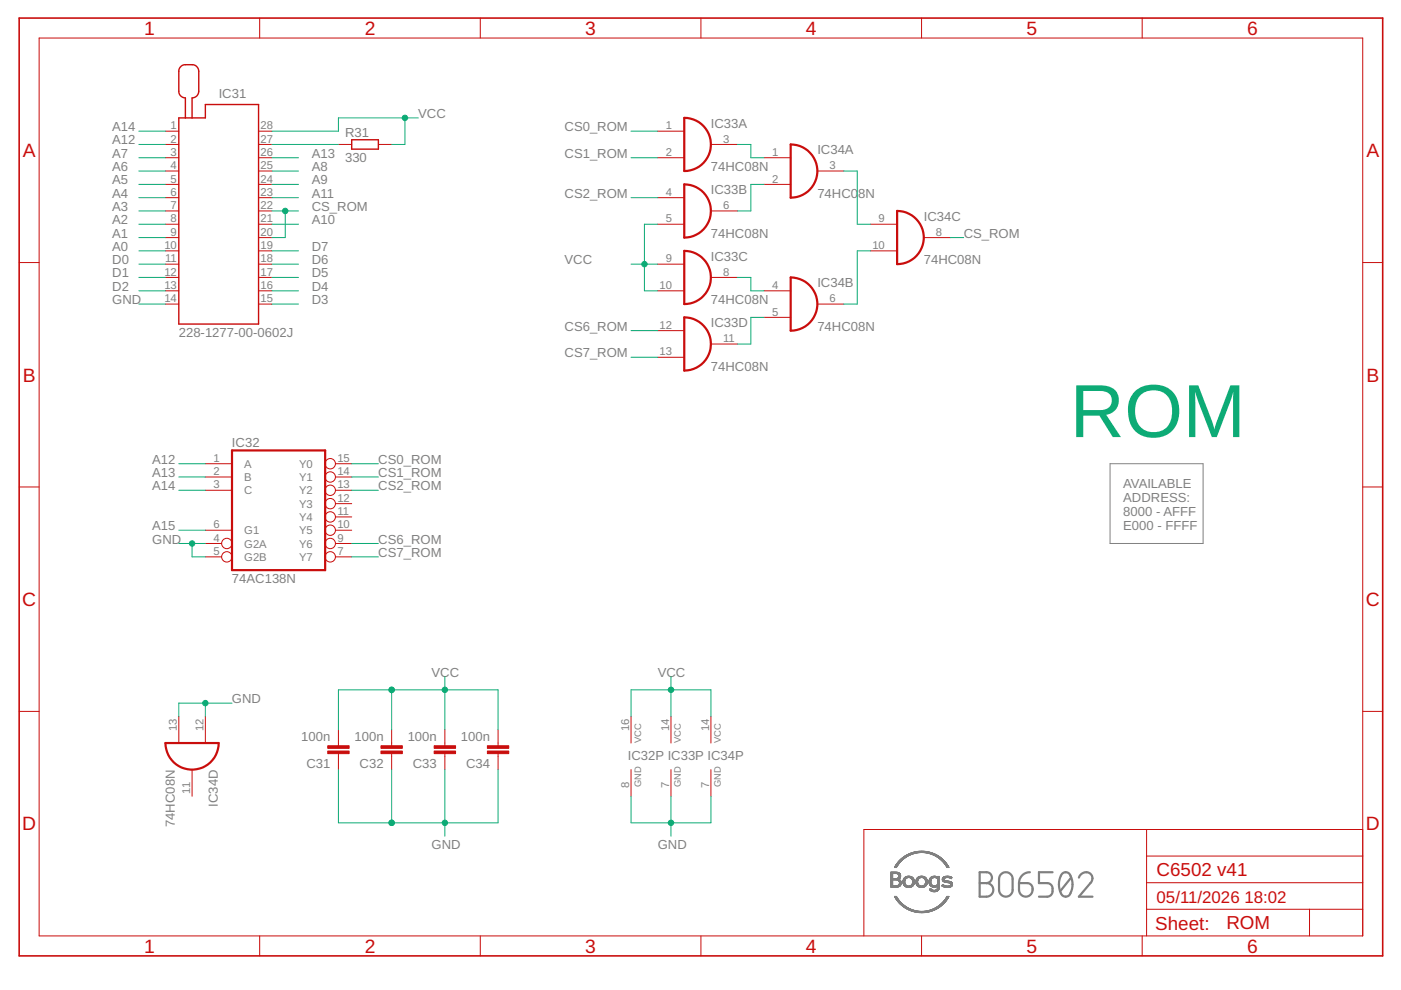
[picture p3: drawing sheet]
<svg xmlns="http://www.w3.org/2000/svg" width="297mm" height="210mm" viewBox="0 0 297 210" stroke-linecap="round" stroke-linejoin="round" font-family="sans-serif">
<g fill="none" stroke="#808080" stroke-width=".21">
<path d="M235.4 98.3h19.7v16.9h-19.7zM188.9 188.1h1.2M188.9 187.8h.4M188.9 187.7h.4M188.9 187.6h.4M188.9 187.5h.4M188.9 187.4h.4M188.9 187.3h.4M188.9 187.2h.4M188.9 187.1h.4M188.9 187h.4M188.9 186.9h.4"/>
<path d="M188.9 186.8h.4M188.9 186.7h.4M188.9 186.6h.4M188.9 186.6h1.9M188.9 186.5h1.8M188.9 186.5h1.7M188.9 186.2h.4M188.9 186.1h.4M188.9 186h.4M188.9 185.9h.4M188.9 185.8h.4M188.9 185.7h.4"/>
<path d="M188.9 185.6h.4M188.9 185.5h.4M188.9 185.4h.4M188.9 185.3h.4M188.9 185.2h.4M188.9 185.1l1.9 .1M188.9 185.1h1.8M188.9 185l1.7 .1M188.9 185h1.6M188.9 184.9l1.5 .1M189.7 190.1h.4M189.7 183.9h.4"/>
<path d="M189.7 190.2h.4M189.7 183.8h.4M189.7 190.2h.5M189.8 190.3h.4M189.8 190.4h.5M189.9 190.4l.4 .1M189.9 190.5h.4M189.9 183.5h.4M189.9 190.5h.5M190 190.6h.4M190 183.4h.4M190 190.6l.4 .1"/>
<path d="M190 187.8h.9M190 190.7h.5M190.1 190.8h.4M190.1 190.8h.5M190.1 183.9h-.4M190.1 190.9h.5M190.1 185.2l.7 .1M190.1 183.8h-.4M190.2 190.9h.4M190.2 183.7h-.4M190.2 183.1h.4M190.2 186.6h.7"/>
<path d="M190.2 191h.5M190.2 183.6l-.4 .1M190.2 183.6h-.4M190.3 191l.4 .1M190.3 183h.4M190.3 183.5l-.5 .1M190.3 191.1h.5M190.3 185.3h.6M190.4 191.1h.4M190.4 183.4l-.5 .1M190.4 191.2h.5M190.4 185.3l.5 .1"/>
<path d="M190.4 186.7h.5M190.4 191.2l.5 .1M190.4 183.3h-.4M190.5 183.3h-.5M190.5 191.3h.5M190.5 188l-1.6 .1M190.5 186.7h.4M190.5 185.4h.4M190.5 186.1h.4M190.5 191.3l.5 .1M190.5 185.4l.4 .1M190.5 183.2l-.4 .1"/>
<path d="M190.5 182.7h.5M190.5 186.4h-1.6M190.5 185.5h.4M190.5 183.2h-.4M190.6 186.8h.4M190.6 185.9h.3M190.6 185.5h.3M190.6 191.4h.5M190.6 188h-1.7M190.6 185.6h.3M190.6 183.1h-.5M190.6 191.4l.5 .1"/>
<path d="M190.6 186.8l.4 .1M190.6 185.8h.3M190.6 185.7h.3M190.6 186.4h-1.7M190.6 187.5h.4M190.6 186.9h.4M190.7 187.4h.4M190.7 191.5h.5M190.7 187.9l-1.8 .1M190.7 187.3h.4M190.7 187h.4M190.7 183h-.5"/>
<path d="M190.7 187.2h.4M190.7 187.1h.4M190.7 186.3h-1.8M190.7 191.5l.5 .1M190.8 187.9h-1.9M190.8 186.2l-.9 .1M190.8 182.9h-.5M190.8 191.6h.5M190.8 185.2h-1.9M190.8 182.9h-.4M190.8 191.6l.6 .1M190.8 186.2h-.6"/>
<path d="M190.8 187.8l-1.9 .1M190.9 186.1l-.5 .1M190.9 182.8h-.5M190.9 186.1h-.5M190.9 191.7h.5M190.9 187.7l-.6 .1M190.9 186h-.4M190.9 191.7l.6 .1M190.9 182.7h-.4M191 187.7h-.6M191 187.6h-.5M191 191.8h.5"/>
<path d="M191 187.6h-.4M191 187.5h-.4M191.1 191.9h.5M191.1 187.3h-.4M191.1 182.6h-.5M191.1 191.9h.6M191.1 182.5l-.5 .1M191.2 182.5h-.6M191.2 192h.5M191.2 182.4l-.5 .1M191.3 192h.5M191.3 182.4h-.5"/>
<path d="M191.3 192.1h.6M191.3 182.3l-.5 .1M191.4 192.1l.6 .1M191.4 182.3h-.5M191.4 192.2h.7M191.5 187.1h.3M191.5 187h.3M191.5 186.9h.3M191.5 186.8h.3M191.5 182.2h-.6M191.5 187.2l.4 .1M191.5 187.2h.3"/>
<path d="M191.5 186.7h.3M191.5 187.3h.4M191.5 187.4h.4M191.5 186.6h.4M191.5 192.2l.6 .1M191.5 187.5h.5M191.5 186.5h.4M191.5 182.2h-.5M191.6 187.5h.4M191.6 192.3h.6M191.6 187.6h.4M191.6 182.1h-.5"/>
<path d="M191.6 187.6h.5M191.6 187.7h.6M191.7 192.3l.6 .1M191.7 187.7l.5 .1M191.7 182h-.5M191.7 192.4h.7M191.7 187.8h.6M191.8 187.8h1.7M191.8 181.9l-.6 .1M191.8 192.4l.7 .1M191.8 186.1h1.7M191.9 187.9h1.6"/>
<path d="M191.9 186.7h-.4M191.9 181.9h-.6M191.9 186.6h-.4M191.9 186h1.5M191.9 192.5h.7M191.9 186.5h-.4M191.9 181.8l-.6 .1M192 192.6h.7M192 186.4h-.4M192 185.9h1.4M192 188h1.3M192 181.8h-.6"/>
<path d="M192 192.6h.8M192 185.9h1.3M192.1 188h1.2M192.1 186.3h-.5M192.1 181.7l-.6 .1M192.1 186.2l-.5 .1M192.2 192.7h.7M192.2 185.8h.9M192.2 181.7h-.6M192.2 186.2h-.5M192.2 188.1h.9M192.3 192.7h.7"/>
<path d="M192.3 181.6l-.7 .1M192.3 186.1l-.6 .1M192.3 185.8h.7M192.3 181.6h-.6M192.4 192.8h.7M192.4 188.2h.5M192.4 192.8h.9M192.5 181.5l-.7 .1M192.5 186.1h-.7M192.5 181.5h-.6M192.6 192.9h.8M192.6 181.4l-.7 .1"/>
<path d="M192.7 192.9l.9 .1M192.8 181.4h-.8M192.8 193h1M192.8 186.1h.7M192.9 193l1.1 .1M192.9 181.3h-.7M193 186.1l.6 .1M193 181.3h-.8M193.1 193.1h1.1M193.1 186.2h.6M193.1 181.2h-.7M193.2 193.1l1.4 .1"/>
<path d="M193.2 186.2l.5 .1M193.3 186.3h.4M193.3 187.6h.4M193.3 186.4h.4M193.3 181.1l-.9 .1M193.3 193.2h1.7M193.3 186.4h.5M193.4 187.5h.4M193.4 186.5h.4M193.4 181.1h-.8M193.4 187.9l-1.5 .1M193.4 187.3h.4"/>
<path d="M193.4 186.6h.4M193.5 193.2h3.9M193.5 180.8h3.9M193.5 187.2h.3M193.5 186.8h.4M193.5 186.7h.3M193.5 187.1h.4M193.5 187h.4M193.5 186.9h.4M193.6 187.8h-.6M193.6 181l-1 .1M193.6 187.7l-.5 .1"/>
<path d="M193.7 180.7h3.5M193.7 187.7h-.5M193.7 193.3h3.4M193.7 187.6h-.4M193.8 187.5h-.4M193.8 181h-1M193.8 187.4h-.4M193.8 187.3l-.4 .1M193.8 180.7h3.2M193.8 187.2l-.3 .1M193.9 193.3h3.1M193.9 187.1l-.4 .1"/>
<path d="M194 180.9l-1.1 .1M194.1 180.6h2.6M194.1 193.4h2.6M194.2 180.9h-1.2M194.2 187.2h.4M194.2 187.1h.4M194.2 187h.3M194.2 186.9h.3M194.2 186.8h.4M194.2 186.7h.4M194.2 187.4h.4M194.2 187.3l.4 .1"/>
<path d="M194.2 187.3h.4M194.2 186.6h.4M194.3 187.5h.4M194.3 186.5h.4M194.3 187.6h.5M194.4 187.6h.4M194.4 193.4h2.1M194.4 187.7h.5M194.4 180.6h2.1M194.4 187.7l.6 .1M194.5 187.8h.6M194.5 187.8h1.8"/>
<path d="M194.6 186.8h-.4M194.6 186.1h1.6M194.6 187.9h1.6M194.6 186.7l-.4 .1M194.6 180.8l-1.5 .1M194.6 186.6h-.4M194.6 186h1.6M194.7 186.5h-.4M194.7 185.9h1.4M194.7 188h1.4M194.7 186.4h-.4M194.8 186.4h-.5"/>
<path d="M194.8 188h1.2M194.8 185.9h1.2M194.8 180.5h1.2M194.8 186.3h-.4M194.9 186.2l-.5 .1M194.9 185.8h1M195 193.5h.9M195 188.1h.8M195 186.2h-.6M195 180.8h-1.7M195.1 186.1l-.6 .1M195.1 185.8h.7"/>
<path d="M195.1 188.2h.5M195.2 186.1h-.7M195.6 186.1h.7M195.7 186.1h.6M195.8 186.2h.6M195.9 180.8h1.6M195.9 186.2h.5M196 186.3h.4M196 186.4h.5M196.1 186.4h.4M196.1 187.5h.4M196.1 186.5h.4"/>
<path d="M196.2 187.4h.3M196.2 186.5h.3M196.2 186.6h.4M196.2 187.3h.4M196.2 186.7h.4M196.2 187.2h.4M196.2 187.1h.4M196.2 187h.4M196.2 186.9h.4M196.2 186.8h.4M196.3 187h.3M196.3 186.9h.3"/>
<path d="M196.3 180.8l1.4 .1M196.3 187.8h-.6M196.4 187.7l-.6 .1M196.4 187.7h-.5M196.4 187.6h-.4M196.5 187.6h-.5M196.5 187.5h-.4M196.6 187.4h-.4M196.6 187.3h-.4M196.7 180.9h1.1M196.9 180.9l1.1 .1M197 187h.3"/>
<path d="M197 186.9h.3M197 187.2l.4 .1M197 187.2h.4M197 187.1h.3M197 186.8h.3M197 186.6h.4M197 187.3l.4 .1M197 187.3h.4M197 187.4h.4M197 186.5h.4M197.1 188.6h.4M197.1 187.5h.4"/>
<path d="M197.1 186.5h.3M197.1 181h1M197.1 188.6l.5 .1M197.1 187.6h.4M197.1 188.7h.7M197.1 187.6h.5M197.1 188.5h.3M197.2 187.7h.5M197.2 188.7h1.7M197.2 187.7l.6 .1M197.2 188.4h.2M197.2 181l1 .1"/>
<path d="M197.3 187.8h.7M197.3 188.8h1.5M197.3 188.4h.1M197.3 187.8h1.9M197.3 186.1h1.9M197.4 186.7l-.4 .1M197.4 188.9h1.4M197.4 187.9h1.8M197.4 186.7h-.4M197.4 186h1.8M197.4 187.9h1.3M197.4 181.1h.9"/>
<path d="M197.5 185.9h1.2M197.5 189h1.1M197.5 186.4h-.4M197.5 193.2h-1.6M197.5 188h1.1M197.5 181.1l.9 .1M197.6 189h1M197.6 186.3h-.5M197.6 186.2l-.4 .1M197.6 188h.9M197.7 185.8h.9M197.7 193.1l-1.4 .1"/>
<path d="M197.7 186.2h-.5M197.7 181.2h.8M197.8 189.1h.6M197.8 193.1h-1.2M197.8 185.8h.6M197.8 186.1l-.5 .1M197.8 181.3h.8M197.9 188.1h.4M198 193l-1.2 .1M198 186.1h-.7M198 181.3h.7M198.1 193h-1"/>
<path d="M198.1 181.4h.7M198.2 192.9l-1 .1M198.2 181.4l.7 .1M198.2 187.8h1M198.3 192.9h-.9M198.3 186.1h.9M198.3 181.5h.7M198.4 181.5l.7 .1M198.4 192.8h-.9M198.4 187.8h.8M198.5 192.8h-.8M198.5 186.1h.7"/>
<path d="M198.5 181.6h.7M198.6 187.7h.6M198.6 186.2h.6M198.6 181.6l.6 .1M198.6 192.7h-.8M198.6 188.6h.5M198.7 192.7h-.8M198.7 187.6h.5M198.7 186.2h.5M198.7 181.7h.6M198.7 188.4h.4M198.7 186.3h.5"/>
<path d="M198.7 181.7l.7 .1M198.8 188.3h.3M198.8 188.3h.4M198.8 187.5h.4M198.8 192.6h-.8M198.8 188.2h.4M198.8 186.4h.4M198.8 188.1h.4M198.8 188h.4M198.8 187.9h.4M198.8 187.4h.4M198.8 187.3h.4"/>
<path d="M198.8 187.2h.4M198.8 187.1h.4M198.8 187h.4M198.8 186.9h.4M198.8 186.8h.4M198.8 186.7h.4M198.8 186.6h.4M198.8 186.5h.4M198.8 185.9h.4M198.8 185.8h.4M198.9 192.6h-.7M198.9 181.8h.5"/>
<path d="M198.9 188.8h-1.6M198.9 181.8l.6 .1M198.9 192.5h-.6M199 188.7h-.6M199 181.9h.6M199 192.4l-.6 .1M199 192h.6M199 188.6l-.5 .1M199.1 188.6h-.5M199.1 181.9l.5 .1M199.1 192.4h-.7M199.1 188.5h-.4"/>
<path d="M199.1 188.4h-.3M199.2 182h.5M199.2 192.3l-.6 .1M199.2 182.1h.5M199.3 192.3h-.7M199.3 182.1h.5M199.3 192.2l-.6 .1M199.3 182.2h.6M199.4 192.2h-.6M199.4 182.2h.5M199.5 182.3h.5M199.5 192.1l-.6 .1"/>
<path d="M199.5 192.1h-.6M199.5 182.3l.5 .1M199.6 191.6h.5M199.6 182.4h.5M199.6 182.4l.5 .1M199.7 192h-.6M199.7 182.5h.5M199.7 187.8h2.1M199.7 187.8h.7M199.7 191.9h-.5M199.7 187.8h.6M199.7 187.7h.5"/>
<path d="M199.7 182.5l.5 .1M199.8 191.9h-.6M199.8 187.9h2M199.8 187.6h.2M199.8 186.6h.5M199.8 186.6h.4M199.8 186.5h.4M199.8 186.5h.3M199.8 186.4h.3M199.8 186.3h.4M199.8 182.6h.5M199.8 191.8h-.5"/>
<path d="M199.8 187.5h.1M199.8 186.7l.9 .1M199.8 186.7h.6M199.9 182.6l.4 .1M199.9 187.9h1.8M199.9 186.8h1.1M199.9 182.7h.5M199.9 191.7l-.5 .1M199.9 186.8l1.5 .1M199.9 186.1h1.9M200 191.7h-.5M200 186h1.8"/>
<path d="M200 182.8h.4M200 188h1.7M200 186.9h1.5M200 182.8h.5M200 191.6l-.5 .1M200 186.9l1.6 .1M200 182.9h.5M200.1 185.9h1.6M200.1 188h1.5M200.1 182.9h.5M200.1 191.5l-.5 .1M200.1 185.9h1.5"/>
<path d="M200.1 183h.5M200.2 186.4h-.4M200.2 191.5h-.5M200.2 187h1.5M200.2 183h.4M200.2 186.2l-.4 .1M200.2 191.4l-.5 .1M200.2 183.1h.5M200.3 191.4h-.5M200.3 183.1l.4 .1M200.3 187l1.5 .1M200.3 185.8h1.2"/>
<path d="M200.3 183.2h.4M200.3 191.3l-.5 .1M200.3 190.8h.5M200.3 188.1h1.1M200.3 186.2h-.5M200.3 183.2l.5 .1M200.4 191.3h-.5M200.4 183.3h.4M200.4 191.2l-.5 .1M200.4 186.1l-.5 .1M200.4 185.8h.9M200.4 183.3h.5"/>
<path d="M200.4 191.2h-.4M200.5 183.4h.4M200.5 183.4l.4 .1M200.5 191.1l-.5 .1M200.5 191.1h-.4M200.5 183.5h.5M200.6 190.5h.4M200.6 188.2h.6M200.6 183.5l.4 .1M200.6 187.1h1.2M200.6 191l-.5 .1M200.6 183.6h.4"/>
<path d="M200.6 191h-.4M200.6 183.6l.5 .1M200.7 190.9h-.5M200.7 186.1h-.8M200.7 190.2h.4M200.7 183.7h.4M200.7 190.9h-.4M200.7 183.7l.4 .1M200.7 183.8h.4M200.7 190.8h-.4M200.8 183.9h.4M200.8 190.1h.4"/>
<path d="M200.8 190.7h-.4M200.8 187.1l1.1 .1M200.9 190.6l-.5 .1M200.9 190.6h-.5M200.9 190.5l-.4 .1M201 190.5h-.5M201 190.4h-.4M201.1 190.3l-.5 .1M201.1 190.3h-.4M201.1 186.1h.7M201.1 190.2h-.4M201.2 190.1h-.4"/>
<path d="M201.2 187.2h.7M201.3 186.1h.5M201.4 187.2l.5 .1M201.4 186.2h.4M201.5 187.3h.4M201.5 187.6h.4M201.5 187.3l.5 .1M201.6 187.5h.4M201.6 187.4h.4M201.6 186.2h.1M201.7 186.3h.1M201.9 187.8h-.6"/>
<path d="M201.9 187.7l-.5 .1M201.9 187.7h-.4M202 187.6h-.4"/>
</g>
<path d="M207.7 184.9h1.4a1.15 1.15 0 0 1 1.2 1.2 1.15 1.15 0 0 1-1.2 1.1 1.44 1.44 0 0 1 1.5 1.5 1.44 1.44 0 0 1-1.5 1.4h-1.4zM207.7 187.2h1.4M212.1 185.5a1.44 1.44 0 0 1 1.6-.5 1.44 1.44 0 0 1 1 1.4v2.3a1.44 1.44 0 0 1-1.4 1.4 1.44 1.44 0 0 1-1.5-1.4v-2.3zM216 187.2h1.8a1.44 1.44 0 0 1 1.1 1.6 1.44 1.44 0 0 1-1.5 1.3 1.44 1.44 0 0 1-1.4-1.4zM218.4 184.9a2.29 2.29 0 0 0-2.4 2.3M223.2 184.9h-2.9v2.3h1.7a1.47 1.47 0 0 1 1.2 1.5 1.47 1.47 0 0 1-1.2 1.4h-1.7M225.2 185.2a1.16 1.16 0 0 1 1.3-.2 1.16 1.16 0 0 1 .6 1.1 3.7 3.7 0 0 1-.6 3.9 1.21 1.21 0 0 1-1.8-1 4.1 4.1 0 0 1 .5-3.8zM227.1 186.1l-2.3 2.9M228.7 186.1a1.42 1.42 0 0 1 1.8-1.2 1.42 1.42 0 0 1 1 1.9l-2.8 3.3h2.9" fill="none" stroke="#808080" stroke-width=".47"/>
<g fill="none" stroke="#c90d0c" stroke-width=".21">
<path d="M8.3 8.1h280.6v190.3h-280.6zM55.1 3.8v4.3M101.8 3.8v4.3M148.6 3.8v4.3M195.4 3.8v4.3M242.2 3.8v4.3M35.1 30.6h2.8M35.1 27.8h2.8M35.1 33.4h2.8M35.1 39.1h2.8M35.1 36.3h2.8M54.8 30.6h2.9"/>
<path d="M54.8 27.8h2.9M54.8 33.4h2.9M54.8 39.1h2.9M54.8 36.3h2.9M71.8 30.6h2.8M80.2 30.6h2.8M139.4 27.8h5.7M139.4 33.4h5.7M150.7 30.6h5.7M162 33.4h5.6M162 39.1h5.6M173.3 36.3h5.6"/>
<path d="M4.1 55.7h4.2M35.1 41.9h2.8M35.1 47.5h2.8M35.1 44.7h2.8M35.1 56h2.8M35.1 58.8h2.8M35.1 53.2h2.8M35.1 50.4h2.8M54.8 41.9h2.9M54.8 47.5h2.9M54.8 44.7h2.9M54.8 56h2.9"/>
<path d="M54.8 58.8h2.9M54.8 53.2h2.9M54.8 50.4h2.9M139.4 41.9h5.7M139.4 47.5h5.7M139.4 56h5.7M150.7 44.7h5.7M150.7 58.8h5.7M184.6 47.5h5.6M184.6 53.2h5.6M195.9 50.4h5.6M288.9 55.7h4.3"/>
<path d="M35.1 61.7h2.8M35.1 64.5h2.8M54.8 61.7h2.9M54.8 64.5h2.9M139.4 61.7h5.7M139.4 70.1h5.7M139.4 75.8h5.7M150.7 72.9h5.7M162 61.7h5.6M162 67.3h5.6M173.3 64.5h5.6M43.5 98.3h5.7"/>
<path d="M71.1 98.3h3.5M4.1 103.3h4.2M43.5 101.1h5.7M43.5 103.9h5.7M43.5 115.2h3.5M43.5 118.1h3.5M43.5 112.4h5.7M71.1 101.1h3.5M71.1 103.9h3.5M71.1 115.2h3.5M71.1 118.1h3.5M71.1 112.4h3.5"/>
<path d="M71.1 109.6h3.5M71.1 106.8h3.5M288.9 103.3h4.3M4.1 150.8h4.2M37.9 151.9v5.6M43.5 151.9v5.6M71.8 154.7v3.4M71.8 159.8v3.4M83 154.7v3.4M83 159.8v3.4M94.3 154.7v3.4M94.3 159.8v3.4"/>
<path d="M105.6 154.7v3.4M105.6 159.8v3.4M133.8 151.9v5.6M142.3 151.9v5.6M150.7 151.9v5.6M288.9 150.8h4.3M40.7 163.2v5.6M133.8 163.2v5.6M142.3 163.2v5.6M150.7 163.2v5.6M243.1 175.9v22.5M288.9 175.9h-105.7v22.5"/>
<path d="M55.1 198.4v4.3M101.8 198.4v4.3M148.6 198.4v4.3M195.4 198.4v4.3M242.2 198.4v4.3M243.1 192.8h45.8M243.1 187.2h45.8M243.1 181.5h45.8M277.6 192.8v5.6"/>
<circle cx="70" cy="98.3" r="1.1"/>
<circle cx="48.1" cy="118.1" r="1.1"/>
<circle cx="48.1" cy="115.2" r="1.1"/>
<circle cx="70" cy="115.2" r="1.1"/>
<circle cx="70" cy="109.6" r="1.1"/>
<circle cx="70" cy="112.4" r="1.1"/>
<circle cx="70" cy="101.1" r="1.1"/>
<circle cx="70" cy="103.9" r="1.1"/>
<circle cx="70" cy="118.1" r="1.1"/>
<circle cx="70" cy="106.8" r="1.1"/>
</g>
<path d="M4.1 3.8h289.1v198.9h-289.1z" fill="none" stroke="#c90d0c" stroke-width=".34"/>
<g fill="#c90d0c" stroke="#c90d0c" stroke-width=".21">
<path d="M80.8 158.1h4.5v.6h-4.5z"/>
<path d="M80.8 159.2h4.5v.6h-4.5z"/>
<path d="M69.5 158.1h4.5v.6h-4.5z"/>
<path d="M69.5 159.2h4.5v.6h-4.5z"/>
<path d="M92.1 158.1h4.5v.6h-4.5z"/>
<path d="M92.1 159.2h4.5v.6h-4.5z"/>
<path d="M103.3 158.1h4.6v.6h-4.6z"/>
<path d="M103.3 159.2h4.6v.6h-4.6z"/>
</g>
<path d="M37.9 25h5.6v-2.8h11.3v46.5h-16.9zM39.3 25v-4.2l-.9-.4-.5-.7v-4.9l.5-.8a2.73 2.73 0 0 1 2.3-.3l.9 .3 .4 .5 .1 .6v4.6l-.5 .7-.9 .4v4.2M74.6 29.6h5.6v2h-5.6z" fill="none" stroke="#c90d0c" stroke-width=".3"/>
<path d="M145.1 25a5.6 5.6 0 0 1 5.6 5.6 5.6 5.6 0 0 1-5.6 5.7zM145.1 39.1a5.6 5.6 0 0 1 5.6 5.6 5.6 5.6 0 0 1-5.6 5.7zM167.6 30.6a5.6 5.6 0 0 1 5.7 5.7 5.6 5.6 0 0 1-5.7 5.6zM145.1 53.2a5.6 5.6 0 0 1 5.6 5.6 5.6 5.6 0 0 1-5.6 5.7zM167.6 58.8a5.6 5.6 0 0 1 5.7 5.7 5.6 5.6 0 0 1-5.7 5.6zM190.2 44.7a5.6 5.6 0 0 1 5.7 5.7 5.6 5.6 0 0 1-5.7 5.6zM145.1 67.3a5.6 5.6 0 0 1 5.6 5.6 5.6 5.6 0 0 1-5.6 5.7zM49.2 95.5h19.7v25.4h-19.7zM35.1 157.5h11.3a5.6 5.6 0 0 1-5.7 5.7 5.6 5.6 0 0 1-5.6-5.7z" fill="none" stroke="#c90d0c" stroke-width=".47"/>
<g fill="none" stroke="#0dab76" stroke-width=".21">
<path d="M29.4 27.8h5.7M29.4 33.4h5.7M29.4 30.6h5.7M29.4 39.1h5.7M29.4 36.3h5.7M57.7 33.4h5.6M57.7 30.6h14.1M57.7 39.1h5.6M57.7 36.3h5.6M85.9 25v5.6h-2.9M88.7 25h-16.9v2.8h-14.1M133.8 27.8h5.6"/>
<path d="M133.8 33.4h5.6M156.4 30.6h2.8v2.8h2.8M162 39.1h-2.8v5.6h-2.8M178.9 36.3h2.9v11.2h2.8M29.4 41.9h5.7M29.4 47.5h5.7M29.4 44.7h5.7M29.4 50.4h5.7M29.4 53.2h5.7M29.4 56h5.7M29.4 58.8h5.7M57.7 41.9h5.6"/>
<path d="M57.7 47.5h5.6M57.7 44.7h5.6M57.7 53.2h5.6M57.7 56h5.6M57.7 58.8h5.6M60.5 44.7v5.7h-2.8M133.8 41.9h5.6M133.8 56h5.6M139.4 47.5h-2.8v14.2h2.8M156.4 58.8h2.8v2.9h2.8M184.6 53.2h-2.8v11.3h-2.9M201.5 50.4h2.8"/>
<path d="M29.4 61.7h5.7M29.4 64.5h5.7M57.7 61.7h5.6M57.7 64.5h5.6M133.8 70.1h5.6M133.8 75.8h5.6M162 67.3h-2.8v5.6h-2.8M37.9 98.3h5.6M74.6 98.3h5.6M37.9 112.4h5.6M37.9 103.9h5.6M37.9 101.1h5.6"/>
<path d="M37.9 115.2h5.6M40.7 115.2v2.9h2.8M74.6 103.9h5.6M74.6 101.1h5.6M74.6 115.2h5.6M74.6 118.1h5.6M43.5 149.1v2.8M49.2 149.1h-11.3v2.8M71.8 154.7v-8.4h33.8v8.4M83 146.3v8.4M94.3 143.4v11.3M133.8 151.9v-5.6h16.9v5.6"/>
<path d="M142.3 143.4v8.5M71.8 163.2v11.3h33.8v-11.3M83 163.2v11.3M94.3 163.2v14.1M133.8 168.8v5.7h16.9v-5.7M142.3 168.8v8.5"/>
</g>
<g fill="#0dab76" stroke="#0dab76" stroke-width=".21">
<circle cx="83" cy="174.5" r=".57"/>
<circle cx="94.3" cy="174.5" r=".57"/>
<circle cx="40.7" cy="115.2" r=".57"/>
<circle cx="142.3" cy="174.5" r=".57"/>
<circle cx="43.5" cy="149.1" r=".57"/>
<circle cx="83" cy="146.3" r=".57"/>
<circle cx="94.3" cy="146.3" r=".57"/>
<circle cx="142.3" cy="146.3" r=".57"/>
<circle cx="136.6" cy="56" r=".57"/>
<circle cx="85.9" cy="25" r=".57"/>
<circle cx="60.5" cy="44.7" r=".57"/>
</g>
<text font-size="15.9" fill="#0dab76" x="226.9" y="92.7">ROM</text>
<g font-size="4.1" fill="#c90d0c">
<text x="30.6" y="7.4">1</text>
<text x="77.3" y="7.4">2</text>
<text x="124.1" y="7.4">3</text>
<text x="170.9" y="7.4">4</text>
<text x="217.7" y="7.4">5</text>
<text x="264.4" y="7.4">6</text>
<text x="4.8" y="33.3">A</text>
<text x="289.7" y="33.3">A</text>
<text x="4.8" y="80.9">B</text>
<text x="289.7" y="80.9">B</text>
<text x="4.7" y="128.5">C</text>
<text x="289.6" y="128.5">C</text>
<text x="4.7" y="176.1">D</text>
<text x="289.6" y="176.1">D</text>
<text x="30.6" y="202">1</text>
<text x="77.3" y="202">2</text>
<text x="124.1" y="202">3</text>
<text x="170.9" y="202">4</text>
<text x="217.7" y="202">5</text>
<text x="264.4" y="202">6</text>
</g>
<g font-size="4" fill="#c90d0c">
<text x="245.2" y="185.7">C6502 v41</text>
<text x="244.9" y="197.2">Sheet:</text>
<text x="260" y="197">ROM</text>
</g>
<g font-size="3.6" fill="#c90d0c">
<text x="245.2" y="191.4">05/11/2026</text>
<text x="263.8" y="191.4">18:02</text>
</g>
<g font-size="2.8" fill="#808080">
<text x="46.4" y="20.8">IC31</text>
<text x="23.8" y="27.8">A14</text>
<text x="73.2" y="29">R31</text>
<text x="88.7" y="25">VCC</text>
<text x="119.7" y="27.8">CS0_ROM</text>
<text x="150.7" y="27.1">IC33A</text>
<text x="23.8" y="30.6">A12</text>
<text x="23.8" y="33.4">A7</text>
<text x="66.1" y="33.4">A13</text>
<text x="73.2" y="34.3">330</text>
<text x="119.7" y="33.4">CS1_ROM</text>
<text x="173.3" y="32.7">IC34A</text>
<text x="23.8" y="36.3">A6</text>
<text x="23.8" y="39.1">A5</text>
<text x="23.8" y="41.9">A4</text>
<text x="66.1" y="41.9">A11</text>
<text x="66.1" y="39.1">A9</text>
<text x="66.1" y="36.3">A8</text>
<text x="119.7" y="41.9">CS2_ROM</text>
<text x="150.7" y="36.3">74HC08N</text>
<text x="150.7" y="41.2">IC33B</text>
<text x="173.3" y="41.9">74HC0</text>
<text x="181.9" y="41.9">8N</text>
<text x="23.8" y="44.7">A3</text>
<text x="23.8" y="47.6">A2</text>
<text x="66.1" y="47.6">A10</text>
<text x="66.1" y="44.7">CS_ROM</text>
<text x="195.9" y="46.8">IC34C</text>
<text x="23.8" y="50.4">A1</text>
<text x="23.8" y="53.2">A0</text>
<text x="66.1" y="53.2">D7</text>
<text x="150.7" y="50.4">74HC08N</text>
<text x="204.3" y="50.4">CS_ROM</text>
<text x="23.8" y="56">D0</text>
<text x="23.8" y="58.8">D1</text>
<text x="66.1" y="58.8">D5</text>
<text x="66.1" y="56">D6</text>
<text x="119.7" y="56">VCC</text>
<text x="150.7" y="55.3">IC33C</text>
<text x="195.9" y="56">74HC08N</text>
<text x="23.8" y="61.7">D2</text>
<text x="23.8" y="64.5">GND</text>
<text x="66.1" y="64.5">D3</text>
<text x="66.1" y="61.7">D4</text>
<text x="150.7" y="64.5">74HC08N</text>
<text x="173.3" y="60.9">IC34B</text>
<text x="37.9" y="71.5">228-1277-00-0602J</text>
<text x="119.7" y="70.1">CS6_ROM</text>
<text x="150.7" y="69.4">IC33D</text>
<text x="173.3" y="70.1">74HC08N</text>
<text x="119.7" y="75.8">CS7_ROM</text>
<text x="150.7" y="78.6">74HC08N</text>
<text x="49.2" y="94.8">IC32</text>
<text x="32.3" y="101.1">A13</text>
<text x="32.3" y="98.3">A12</text>
<text x="80.2" y="101.1">CS1_ROM</text>
<text x="80.2" y="98.3">CS0_ROM</text>
<text x="32.3" y="104">A14</text>
<text x="80.2" y="104">CS2_ROM</text>
<text x="238.2" y="103.5">AVAILABLE</text>
<text x="238.2" y="106.5">ADDRESS:</text>
<text x="32.3" y="112.4">A15</text>
<text x="238.2" y="109.5">8000 - AFFF</text>
<text x="238.2" y="112.4">E000 - FFFF</text>
<text x="32.3" y="115.2">GND</text>
<text x="80.2" y="115.2">CS6_ROM</text>
<text x="80.2" y="118.1">CS7_ROM</text>
<text x="49.2" y="123.7">74AC138N</text>
<text x="91.5" y="143.4">VCC</text>
<text x="139.4" y="143.4">VCC</text>
<text x="49.2" y="149.1">GND</text>
<text x="63.9" y="157.1">100n</text>
<text x="75.2" y="157.1">100n</text>
<text x="86.4" y="157.1">100n</text>
<text x="97.7" y="157.1">100n</text>
<text x="133.1" y="161.1">IC32P IC33P IC34P</text>
<text x="65" y="162.8">C31</text>
<text x="76.2" y="162.8">C32</text>
<text x="87.5" y="162.8">C33</text>
<text x="98.8" y="162.8">C34</text>
<text x="46.2" y="171.1" transform="rotate(-90 46.2 171.1)">IC34D</text>
<text x="37.1" y="175.4" transform="rotate(-90 37.1 175.4)">74HC08N</text>
<text x="91.5" y="180.1">GND</text>
<text x="139.4" y="180.1">GND</text>
</g>
<g font-size="2.4" fill="#808080">
<text x="36.2" y="27.4">1</text>
<text x="55.2" y="27.4">28</text>
<text x="141.2" y="27.4">1</text>
<text x="36.2" y="30.2">2</text>
<text x="36.2" y="33.1">3</text>
<text x="36.2" y="35.9">4</text>
<text x="55.2" y="35.9">25</text>
<text x="55.2" y="33.1">26</text>
<text x="55.2" y="30.2">27</text>
<text x="141.2" y="33.1">2</text>
<text x="153.3" y="30.2">3</text>
<text x="163.7" y="33.1">1</text>
<text x="175.9" y="35.9">3</text>
<text x="36.2" y="38.7">5</text>
<text x="36.2" y="41.5">6</text>
<text x="55.2" y="41.5">23</text>
<text x="55.2" y="38.7">24</text>
<text x="141.2" y="41.5">4</text>
<text x="163.7" y="38.7">2</text>
<text x="36.2" y="44.3">7</text>
<text x="36.2" y="47.2">8</text>
<text x="55.2" y="47.2">21</text>
<text x="55.2" y="44.3">22</text>
<text x="141.2" y="47.2">5</text>
<text x="153.3" y="44.3">6</text>
<text x="186.3" y="47.2">9</text>
<text x="34.8" y="52.8">10</text>
<text x="36.2" y="50">9</text>
<text x="55.2" y="52.8">19</text>
<text x="55.2" y="50">20</text>
<text x="185" y="52.8">10</text>
<text x="198.4" y="50">8</text>
<text x="34.8" y="58.4">12</text>
<text x="35" y="55.6">11</text>
<text x="55.2" y="58.4">17</text>
<text x="55.2" y="55.6">18</text>
<text x="141.2" y="55.6">9</text>
<text x="153.3" y="58.4">8</text>
<text x="34.8" y="61.3">13</text>
<text x="34.8" y="64.1">14</text>
<text x="55.2" y="64.1">15</text>
<text x="55.2" y="61.3">16</text>
<text x="139.8" y="61.3">10</text>
<text x="163.7" y="61.3">4</text>
<text x="175.9" y="64.1">6</text>
<text x="139.8" y="69.7">12</text>
<text x="163.7" y="66.9">5</text>
<text x="139.8" y="75.4">13</text>
<text x="153.3" y="72.5">11</text>
<text x="45.3" y="97.9">1</text>
<text x="45.3" y="100.7">2</text>
<text x="51.8" y="99.2">A</text>
<text x="51.8" y="102">B</text>
<text x="63.4" y="102">Y1</text>
<text x="63.4" y="99.2">Y0</text>
<text x="71.5" y="100.7">14</text>
<text x="71.5" y="97.9">15</text>
<text x="45.3" y="103.6">3</text>
<text x="51.8" y="104.8">C</text>
<text x="63.4" y="107.6">Y3</text>
<text x="63.4" y="104.8">Y2</text>
<text x="71.5" y="106.4">12</text>
<text x="71.5" y="103.6">13</text>
<text x="45.3" y="112">6</text>
<text x="51.8" y="113.3">G1</text>
<text x="63.4" y="113.3">Y5</text>
<text x="63.4" y="110.4">Y4</text>
<text x="71.5" y="112">10</text>
<text x="71.5" y="109.2">11</text>
<text x="45.3" y="114.8">4</text>
<text x="45.3" y="117.7">5</text>
<text x="51.8" y="116.1">G2A</text>
<text x="51.8" y="118.9">G2B</text>
<text x="63.4" y="118.9">Y7</text>
<text x="63.4" y="116.1">Y6</text>
<text x="71.5" y="117.7">7</text>
<text x="71.5" y="114.8">9</text>
<text x="37.5" y="154.9" transform="rotate(-90 37.5 154.9)">13</text>
<text x="43.1" y="154.9" transform="rotate(-90 43.1 154.9)">12</text>
<text x="133.4" y="154.9" transform="rotate(-90 133.4 154.9)">16</text>
<text x="141.9" y="154.9" transform="rotate(-90 141.9 154.9)">14</text>
<text x="150.3" y="154.9" transform="rotate(-90 150.3 154.9)">14</text>
<text x="133.4" y="167.1" transform="rotate(-90 133.4 167.1)">8</text>
<text x="141.9" y="167.1" transform="rotate(-90 141.9 167.1)">7</text>
<text x="150.3" y="167.1" transform="rotate(-90 150.3 167.1)">7</text>
<text x="40.3" y="168.3" transform="rotate(-90 40.3 168.3)">11</text>
</g>
<g font-size="2" fill="#808080">
<text x="135.9" y="157.5" transform="rotate(-90 135.9 157.5)">VCC</text>
<text x="144.4" y="157.5" transform="rotate(-90 144.4 157.5)">VCC</text>
<text x="152.8" y="157.5" transform="rotate(-90 152.8 157.5)">VCC</text>
<text x="135.9" y="166.8" transform="rotate(-90 135.9 166.8)">GND</text>
<text x="144.4" y="166.8" transform="rotate(-90 144.4 166.8)">GND</text>
<text x="152.8" y="166.8" transform="rotate(-90 152.8 166.8)">GND</text>
</g>
</svg>
